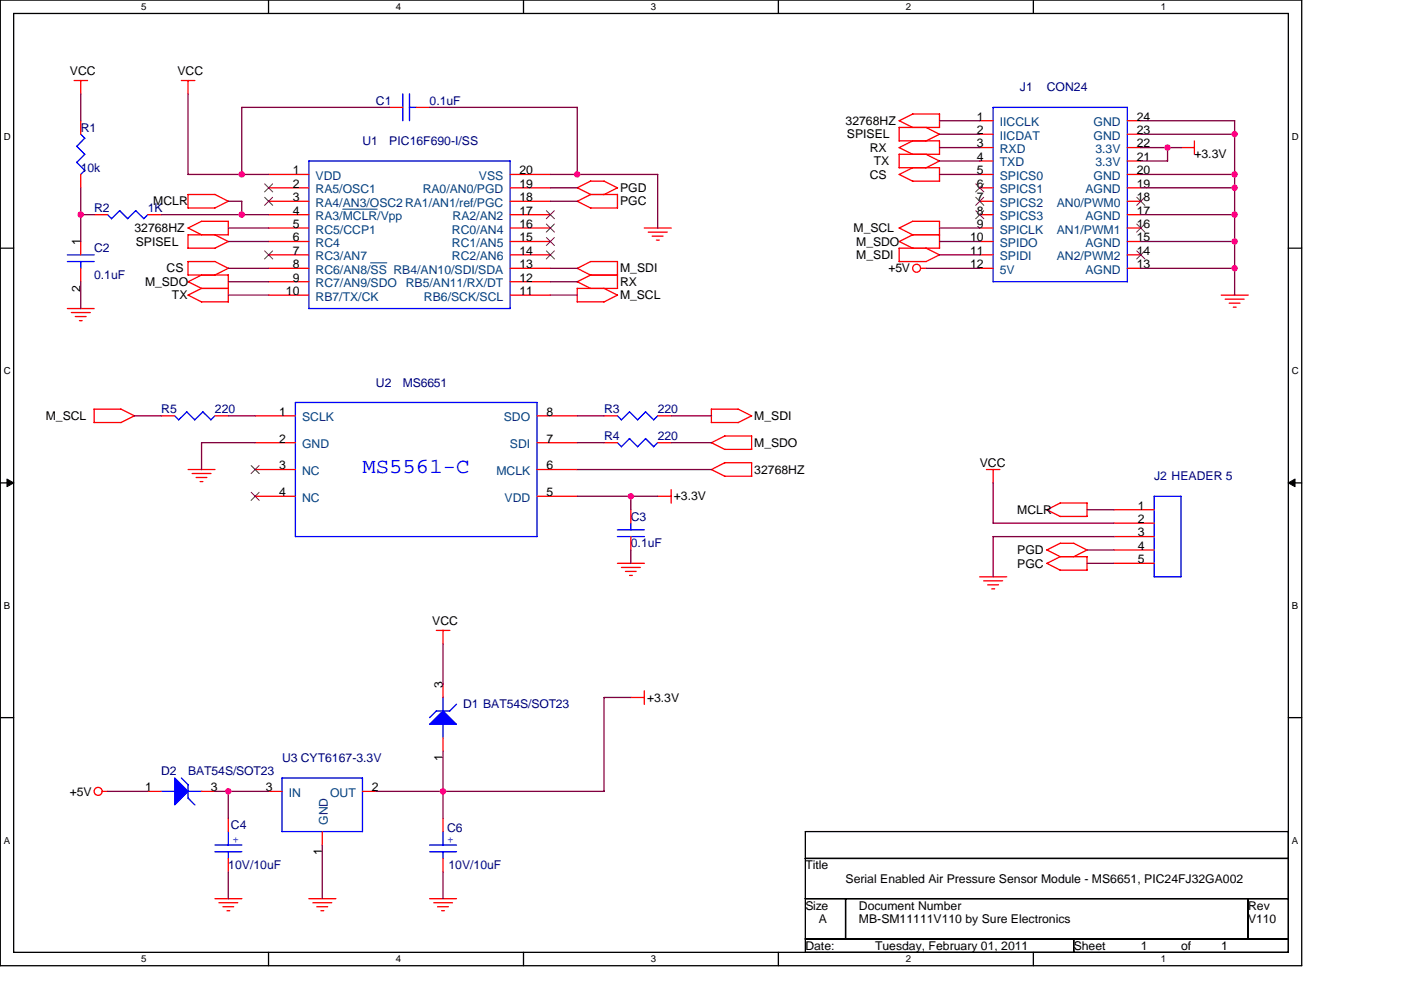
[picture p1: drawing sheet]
<svg xmlns="http://www.w3.org/2000/svg" width="297mm" height="210mm" viewBox="0 0 297 210" stroke-linecap="round" stroke-linejoin="round" font-family="sans-serif">
<path d="M.1 0h275.9v204.8h-275.9zM2.9 2.9h270.3v199.1h-270.3z" fill="none" stroke="#000" stroke-width=".28"/>
<g fill="#fff">
<path d="M29.9 .3h1.1v2.3h-1.1z"/>
<path d="M29.9 202.3h1.1v2.3h-1.1z"/>
</g>
<path d="M56.9 0v2.9M56.9 202v2.8" fill="none" stroke="#000" stroke-width=".28"/>
<g fill="#fff">
<path d="M83.9 .3h1.2v2.3h-1.2z"/>
<path d="M83.9 202.3h1.2v2.3h-1.2z"/>
</g>
<path d="M111 0v2.9M111 202v2.8" fill="none" stroke="#000" stroke-width=".28"/>
<g fill="#fff">
<path d="M138 .3h1.1v2.3h-1.1z"/>
<path d="M138 202.3h1.1v2.3h-1.1z"/>
</g>
<path d="M165 0v2.9M165 202v2.8" fill="none" stroke="#000" stroke-width=".28"/>
<g fill="#fff">
<path d="M192 .3h1.2v2.3h-1.2z"/>
<path d="M192 202.3h1.2v2.3h-1.2z"/>
</g>
<path d="M219.1 0v2.9M219.1 202v2.8" fill="none" stroke="#000" stroke-width=".28"/>
<g fill="#fff">
<path d="M246.1 .3h1.1v2.3h-1.1z"/>
<path d="M246.1 202.3h1.1v2.3h-1.1z"/>
<path d="M.8 27.7h1.5v2.3h-1.5z"/>
<path d="M273.9 27.7h1.5v2.3h-1.5z"/>
<path d="M.8 77.5h1.5v2.3h-1.5z"/>
<path d="M273.9 77.5h1.5v2.3h-1.5z"/>
</g>
<path d="M.1 52.6h2.8M273.2 52.6h2.8" fill="none" stroke="#000" stroke-width=".28"/>
<g fill="#fff">
<path d="M.8 127.3h1.4v2.3h-1.4z"/>
<path d="M273.9 127.3h1.3v2.3h-1.3z"/>
</g>
<path d="M.1 102.4h2.8M273.2 102.4h2.8" fill="none" stroke="#000" stroke-width=".28"/>
<path d="M1.5 101.6l1.4 .8-1.4 .8zM273.2 102.4l1.4-.8v1.6z" fill="#000" stroke="#000" stroke-width=".21"/>
<g fill="#fff">
<path d="M.8 177.1h1.4v2.3h-1.4z"/>
<path d="M273.9 177.1h1.3v2.3h-1.3z"/>
</g>
<path d="M.1 152.2h2.8M273.2 152.2h2.8M170.7 176.4h102.5v25.6h-102.5zM170.7 182.1h102.5M170.7 190.6h102.5M170.7 199.2h102.5M179.3 190.6v8.6M227.6 199.2v2.8M264.6 190.6v8.6" fill="none" stroke="#000" stroke-width=".28"/>
<g fill="none" stroke="#f00" stroke-width=".28">
<path d="M15.7 17.1h2.9M17.1 17.1v2.8M38.5 17.1h2.8M39.9 17.1v2.8M17.1 25.6v2.9M17.1 37v2.8M57 39.8h8.5M57 37h8.5M82.5 22.8h2.9M88.2 22.8h2.9M108.2 39.8h8.5M108.2 37h8.5"/>
<path d="M122.4 39.8l2.8 1.5M125.2 38.4h2.9M125.2 38.4l-2.8 1.4M128.1 38.4l2.8 1.5-2.8 1.4M190.6 35.6h8.6v2.8h-5.7l-2.9-1.4M190.6 29.9h8.6M190.6 25.6l2.9 1.4M190.6 31.3l2.9 1.4M190.6 25.6l2.9-1.4h5.7v2.9l-8.6-.1v2.9M193.5 29.9l-2.9 1.4M193.5 35.6l-2.9 1.4M196.3 32.7l2.9 1.5"/>
<path d="M196.3 27l2.9 1.5M199.2 29.9v2.8h-8.6v2.9M199.2 34.1l-2.9 1.5M199.2 28.5l-2.9 1.4M207.7 31.3h2.9M207.7 39.8h2.9M207.7 37h2.9M207.7 25.6h2.9M207.7 28.5h2.9M207.7 34.1h2.9M239 31.3h2.9M239 39.8h2.9"/>
<path d="M239 37h2.9M239 25.6h2.9M239 28.5h2.9M239 34.1h2.9M250.4 31.3h2.8M253.2 29.9v2.8M17.1 51.2v2.9M17.1 56.9v2.9M20 45.5h2.8M31.3 45.5h2.9M39.9 49.8v2.8h5.7M39.9 59.8l2.9 1.4"/>
<path d="M42.7 46.9h5.7M42.7 58.3l-2.8 1.5M42.8 46.9l-2.9 1.4 2.8 1.5M45.5 41.2l2.9 1.5M45.5 55.5l2.9 1.4M45.6 41.3h-5.7v2.8M45.6 55.5h-5.7v2.9l8.5-.1M45.6 49.8l2.8 1.4M48.4 46.9v2.9h-8.5M48.4 58.3v5.7M48.4 51.2l-2.9 1.5M48.4 42.7l-2.8 1.4h-5.7"/>
<path d="M48.4 56.9l-2.8 1.4M57 48.4h8.5M57 56.9h8.5M57 45.5h8.5M57 54.1h8.5M57 42.7h8.5M57 51.2h8.5M57 59.8h8.5M108.2 48.4h8.5M108.2 56.9h8.5M108.2 45.5h8.5M108.2 54.1h8.5"/>
<path d="M108.2 42.7h8.5M108.2 51.2h8.5M108.2 59.8h8.5M122.4 59.8l2.8 1.4M122.4 42.7l2.8 1.4M122.4 56.9l2.8 1.5M125.2 41.3h5.7v2.8h-5.7M125.2 41.3l-2.8 1.4M130.9 55.5v5.7h-8.5v2.8M130.9 55.5h-5.7l-2.8 1.4M130.9 58.3h-5.7l-2.8 1.5M136.6 48.4h5.7"/>
<path d="M137.5 49.2h4M138.3 50.1h2.3M139.2 50.9h.6M190.6 48.3l2.9 1.5-2.9 1.4M190.6 52.6v2.9h5.8M190.6 51.2l2.9 1.5M193.5 49.8h5.7M193.5 46.9h5.7v5.7h-8.6M193.5 46.9l-2.9 1.5M195.2 56.9h1.2M196.3 52.6l2.9 1.4-2.9 1.5M207.7 48.4h2.9"/>
<path d="M207.7 56.9h2.9M207.7 45.5h2.9M207.7 54.1h2.9M207.7 42.7h2.9M207.7 51.2h2.9M239 48.4h2.9M239 56.9h2.9M239 45.5h2.9M239 54.1h2.9M239 42.7h2.9M239 51.2h2.9M14.3 65.4h5.7"/>
<path d="M15.1 66.3h4M16 67.1h2.3M16.8 68h.6M42.7 64h5.7M48.4 61.2h-5.7l-2.8 1.4 2.9 1.5M57 62.6h8.5M108.2 62.6h8.5M128.1 61.2l2.8 1.4-2.8 1.4h-5.7M258.9 62.6h5.7M259.8 63.5h4M260.6 64.3h2.3M261.5 65.2h.6"/>
<path d="M19.9 86.8h5.8l2.8 1.4-2.8 1.4h-5.7v-2.8M34.2 88.2h2.8M39.9 99.6h5.7M45.6 88.2h2.8M54.1 99.6h8.5M54.1 88.2h8.5M54.1 93.9h8.5M113.9 99.6h8.5M113.9 88.2h8.5M113.9 93.9h8.5M128.1 88.2h2.8M128.1 93.9h2.8"/>
<path d="M139.4 88.2h2.9M139.4 93.9h2.9M150.8 89.6h5.7l2.9-1.4-2.9-1.4h-5.7v2.8M150.8 93.9l2.9 1.4M150.8 99.6l2.9 1.4M159.4 92.5h-5.8l-2.8 1.4M159.4 92.5v2.8h-5.7M159.4 98.1v2.9h-5.7M159.4 98.1h-5.8l-2.8 1.5M209.1 99.6h2.9M210.6 99.6v2.8M40.7 100.4h4"/>
<path d="M41.6 101.3h2.3M42.4 102.2h.6M54.1 105.3h8.5M113.9 105.3h8.5M130.9 119.5h5.7M133.7 108.1v2.9M133.7 113.8v2.8M139.4 105.3h2.9M142.3 103.8v2.9M221.9 116.6l2.9 1.5-2.9 1.4M222 116.6l2.8-1.4h2.9l2.8 1.5M222 119.5l2.8 1.4"/>
<path d="M224.8 118.1h5.7v2.8M224.8 106.7h5.7v2.8M224.8 106.7l-2.9 1.4 2.9 1.5 5.7-.1M230.5 116.6l-2.9 1.5M236.2 119.5h8.5M236.2 108.1h8.5M236.2 111h8.5M236.2 113.8h8.5M236.2 116.6h8.5M92.5 133.7h2.9M93.9 133.7v2.9M131.8 120.4h4"/>
<path d="M132.6 121.2h2.3M133.5 122h.6M207.7 122.3h5.7M208.6 123.2h4M209.4 124h2.3M210.3 124.9h.6M224.8 120.9h5.7M93.9 145.1v2.8M93.9 156.5v2.8M133.7 147.9h2.9M136.6 146.5v2.9M21.7 167.9h1.1"/>
<path d="M31.3 167.9h2.9M42.7 167.9h2.9M48.4 173.5v2.9M57 167.9h2.8M68.3 176.4v2.8M76.9 167.9h2.8M93.9 173.5v2.9M45.6 190.6h5.7M46.4 191.5h4M47.3 192.3h2.2M48.1 193.2h.6M48.4 182.1v2.8"/>
<path d="M65.5 190.6h5.7M66.3 191.5h4M67.2 192.3h2.3M68 193.2h.6M91.1 190.6h5.7M91.9 191.5h4M92.8 192.3h2.3M93.6 193.2h.6M93.9 182.1v2.8"/>
<circle cx="194.3" cy="56.9" r=".84"/>
<circle cx="20.8" cy="167.9" r=".85"/>
</g>
<g fill="none" stroke="#00f" stroke-width=".28">
<path d="M85.4 19.9v5.7M86.8 19.9v5.7M16.3 31l1.7 1.7M17.1 28.5l.9 .8-1.7 1.8M18 32.7l-1.7 1.8 1.7 1.7-.9 .8M65.5 34.1h42.7v31.3h-42.7zM86.8 22.8h1.4M210.6 22.8h28.4v37h-28.4zM14.3 54.1h5.7M14.3 55.5h5.7M17.1 55.5v1.4M25.4 44.7l1.7 1.7"/>
<path d="M25.4 44.7l-1.8 1.7-.8-.9M31.3 45.5l-.8 .9-1.7-1.7-1.8 1.7M37 88.2l.9 .8M44.7 89l-1.7-1.7-1.7 1.8-1.7-1.8-1.7 1.8M45.6 88.2l-.9 .9M62.6 85.4h51.3v28.4h-51.3zM130.9 88.2l.9 .8M130.9 93.9l.9 .8M135.2 94.7l-1.7-1.7-1.8 1.8M138.6 89l-1.7-1.7-1.7 1.8-1.7-1.8-1.8 1.8M138.6 94.7l-1.7-1.7-1.7 1.8M139.4 88.2l-.8 .9"/>
<path d="M139.4 93.9l-.8 .9M130.9 113.8h5.7M130.9 112.4h5.7M133.7 111v1.4M244.7 105.3h5.7v17h-5.7zM92.5 150.8l-1.4 1.4M93.9 147.9v2.9M93.9 153.6v2.9M96.8 149.4l-1.4 1.4h-2.9M34.2 167.9h2.9M38.5 165l1.4 1.5M39.9 167.9h2.9"/>
<path d="M39.9 166.4v2.9M39.9 169.3l1.4 1.4M45.6 179.2h5.7M48.4 176.4v2.9M59.8 165h17.1v11.4h-17.1zM91.1 179.2h5.7M93.9 176.4v2.9M45.6 180.7h5.7M48.4 180.6v1.5M91.1 180.7h5.7M93.9 180.6v1.5"/>
</g>
<g fill="none" stroke="#804000" stroke-width=".21">
<path d="M56.1 39l1.7 1.7M57.8 39l-1.7 1.7M206.9 39l1.7 1.7M208.6 39l-1.7 1.7M56.1 41.8l1.7 1.8M56.1 53.2l1.7 1.7M57.8 41.8l-1.7 1.8M57.8 53.2l-1.7 1.7M115.8 53.2l1.8 1.7M115.8 50.4l1.8 1.7M115.8 47.5l1.8 1.7M115.8 44.7l1.8 1.7"/>
<path d="M117.5 53.2l-1.7 1.7M117.5 50.4l-1.7 1.7M117.5 47.5l-1.7 1.7M117.5 44.7l-1.7 1.7M206.9 41.8l1.7 1.8M206.9 44.7l1.7 1.7M208.6 41.8l-1.7 1.8M208.6 44.7l-1.7 1.7M241 53.2l1.7 1.7M241 47.5l1.7 1.7M241 41.8l1.7 1.8M242.7 53.2l-1.7 1.7"/>
<path d="M242.7 47.5l-1.7 1.7M242.7 41.8l-1.7 1.8M53.3 98.7l1.7 1.8M54.9 98.7l-1.7 1.8M53.3 104.4l1.7 1.7M54.9 104.4l-1.7 1.7"/>
</g>
<path d="M72.7 44.4h7.3M78.5 55.8h3.5" fill="none" stroke="#004080" stroke-width=".21"/>
<g fill="#00f" stroke="#00f" stroke-width=".28">
<path d="M91.1 153.6l2.8-2.8 2.9 2.8z" fill-rule="evenodd"/>
<path d="M37 165l2.9 2.9-2.9 2.8z" fill-rule="evenodd"/>
</g>
<g fill="none" stroke="#800040" stroke-width=".28">
<path d="M17.1 19.9v5.7M39.9 19.9v17.1h17.1M17.1 39.8v11.4M82.6 22.8h-31.3v14.2M91.1 22.8h31.3v14.2M116.7 39.8h5.7M116.7 37h22.7v11.4M199.2 37h8.5M199.2 34.1h8.5M199.2 31.3h8.5M199.2 28.5h8.5M199.2 25.6h8.5"/>
<path d="M241.9 39.8h19.9M241.9 37h19.9M241.9 34.1h5.7M241.9 31.3h8.5M241.9 25.6h19.9v37M241.9 28.5h19.9M247.5 31.3v2.9M17.1 59.8v5.7M17.1 45.5h2.9M34.2 45.5h22.8M48.4 56.9h8.6M48.4 42.7h2.9"/>
<path d="M48.4 59.8h8.6M48.4 48.4h8.6M48.4 51.2h8.6M51.3 42.7v2.9M116.7 56.9h5.7M116.7 42.7h5.7M116.7 59.8h5.7M196.3 56.9h11.4M199.2 48.4h8.5M199.2 51.2h8.5M199.2 54.1h8.5M241.9 45.5h19.9"/>
<path d="M241.9 56.9h19.9M241.9 51.2h19.9M48.4 62.6h8.6M116.7 62.6h5.7M28.5 88.2h5.7M48.4 88.2h5.7M54.1 93.9h-11.4v5.7M122.4 99.6h28.5M122.4 93.9h5.7M122.4 88.2h5.7M142.3 93.9h8.6M142.3 88.2h8.6"/>
<path d="M122.4 105.3h17.1M133.7 105.3v2.8M133.7 116.6v2.9M210.6 102.4v8.6M210.6 111h25.6M230.5 119.5h5.7M230.5 116.6h5.7M230.5 108.1h5.7M236.2 113.8h-25.6v8.6M93.9 136.6v8.5M93.9 159.3v14.3M133.8 147.9h-5.7v20"/>
<path d="M22.8 167.9h8.6M45.6 167.9h11.4M48.4 167.9v5.7M68.3 179.2v11.4M79.7 167.9h48.4M48.4 184.9v5.7M93.9 184.9v5.7"/>
</g>
<g fill="#f0f" stroke="#f0f" stroke-width=".28">
<circle cx="17.1" cy="45.5" r=".57"/>
<circle cx="51.2" cy="45.5" r=".57"/>
<circle cx="48.4" cy="167.8" r=".56"/>
<circle cx="133.7" cy="105.3" r=".55"/>
<circle cx="51.2" cy="37" r=".57"/>
<circle cx="261.8" cy="51.2" r=".56"/>
<circle cx="261.8" cy="56.9" r=".55"/>
<circle cx="261.8" cy="45.5" r=".56"/>
<circle cx="261.8" cy="39.8" r=".56"/>
<circle cx="247.5" cy="31.3" r=".56"/>
<circle cx="122.4" cy="37" r=".57"/>
<circle cx="261.8" cy="28.4" r=".55"/>
<circle cx="261.8" cy="37" r=".56"/>
<circle cx="93.9" cy="167.8" r=".57"/>
</g>
<text font-size="4.6" fill="#00f" x="76.9" y="100.4">MS5561-C</text>
<g font-size="2.6">
<text x="14.8" y="16">VCC</text>
<text x="37.6" y="16">VCC</text>
<text x="179.3" y="26.5">32768HZ</text>
<text x="179.6" y="29.3">SPISEL</text>
<text x="207.1" y="25.6">1</text>
<text x="207.1" y="28.4">2</text>
<text x="241" y="28.4">23</text>
<text x="241" y="25.6">24</text>
<text x="184.4" y="32.2">RX</text>
<text x="185.2" y="35">TX</text>
<text x="207.1" y="31.3">3</text>
<text x="207.1" y="34.1">4</text>
<text x="241" y="34.1">21</text>
<text x="241" y="31.3">22</text>
<text x="253.2" y="33.6">+3.3V</text>
<text x="62.1" y="39.8">2</text>
<text x="62.1" y="37">1</text>
<text x="110.1" y="39.8">19</text>
<text x="110.1" y="37">20</text>
<text x="131.5" y="40.7">PGD</text>
<text x="184.4" y="37.9">CS</text>
<text x="207.1" y="37">5</text>
<text x="207.1" y="39.8">6</text>
<text x="241" y="39.8">19</text>
<text x="241" y="37">20</text>
<text x="32.5" y="43.6">MCLR</text>
<text x="62.1" y="42.7">3</text>
<text x="62.1" y="45.5">4</text>
<text x="110.1" y="45.5">17</text>
<text x="110.1" y="42.7">18</text>
<text x="131.5" y="43.6">PGC</text>
<text x="207.1" y="42.7">7</text>
<text x="207.1" y="45.5">8</text>
<text x="241" y="45.5">17</text>
<text x="241" y="42.7">18</text>
<text x="17.1" y="52.1" transform="rotate(-90 17.1 52.1)">1</text>
<text x="28.5" y="49.3">32768HZ</text>
<text x="28.8" y="52.1">SPISEL</text>
<text x="62.1" y="51.2">6</text>
<text x="62.1" y="48.3">5</text>
<text x="110.1" y="51.2">15</text>
<text x="110.1" y="48.3">16</text>
<text x="181" y="49.3">M_SCL</text>
<text x="181.5" y="52.1">M_SDO</text>
<text x="205.7" y="51.2">10</text>
<text x="207.1" y="48.3">9</text>
<text x="241" y="51.2">15</text>
<text x="241" y="48.3">16</text>
<text x="35.3" y="57.8">CS</text>
<text x="62.1" y="54">7</text>
<text x="62.1" y="56.9">8</text>
<text x="62.1" y="59.7">9</text>
<text x="110.1" y="54">14</text>
<text x="110.1" y="59.7">12</text>
<text x="110.1" y="56.9">13</text>
<text x="131.5" y="57.8">M_SDI</text>
<text x="181.5" y="54.9">M_SDI</text>
<text x="188.4" y="57.8">+5V</text>
<text x="205.7" y="54">11</text>
<text x="205.7" y="56.9">12</text>
<text x="241" y="56.9">13</text>
<text x="241" y="54">14</text>
<text x="17.1" y="61.9" transform="rotate(-90 17.1 61.9)">2</text>
<text x="30.8" y="60.6">M_SDO</text>
<text x="36.5" y="63.5">TX</text>
<text x="60.6" y="62.6">10</text>
<text x="110.1" y="62.6">11</text>
<text x="131.5" y="60.6">RX</text>
<text x="131.5" y="63.5">M_SCL</text>
<text x="9.7" y="89.1">M_SCL</text>
<text x="59.2" y="88.2">1</text>
<text x="115.8" y="88.2">8</text>
<text x="159.9" y="89.1">M_SDI</text>
<text x="59.2" y="93.9">2</text>
<text x="115.8" y="93.9">7</text>
<text x="159.9" y="94.8">M_SDO</text>
<text x="59.2" y="99.6">3</text>
<text x="115.8" y="99.6">6</text>
<text x="159.9" y="100.5">32768HZ</text>
<text x="207.7" y="99">VCC</text>
<text x="59.2" y="105.2">4</text>
<text x="115.8" y="105.2">5</text>
<text x="142.9" y="106.2">+3.3V</text>
<text x="215.7" y="109">MCLR</text>
<text x="241.3" y="108.1">1</text>
<text x="241.3" y="110.9">2</text>
<text x="241.3" y="113.8">3</text>
<text x="215.7" y="117.5">PGD</text>
<text x="241.3" y="116.6">4</text>
<text x="241.3" y="119.5">5</text>
<text x="215.7" y="120.4">PGC</text>
<text x="91.6" y="132.6">VCC</text>
<text x="93.9" y="145.9" transform="rotate(-90 93.9 145.9)">3</text>
<text x="137.2" y="148.8">+3.3V</text>
<text x="93.9" y="161.4" transform="rotate(-90 93.9 161.4)">1</text>
<text x="30.8" y="167.8">1</text>
<text x="44.7" y="167.8">3</text>
<text x="56.4" y="167.8">3</text>
<text x="78.8" y="167.8">2</text>
<text x="14.8" y="168.7">+5V</text>
<text x="68.3" y="181.3" transform="rotate(-90 68.3 181.3)">1</text>
<text x="170.7" y="184.4">Title</text>
<text x="179.3" y="187.2">Serial Enabled Air Pressure Sensor Module - MS6651, PIC24FJ32GA002</text>
<text x="170.7" y="192.9">Size</text>
<text x="173.6" y="195.8">A</text>
<text x="182.1" y="192.9">Document Number</text>
<text x="182.1" y="195.8">MB-SM11111V110 by Sure Electronics</text>
<text x="264.6" y="195.8">V110</text>
<text x="264.6" y="192.9">Rev</text>
<text x="170.7" y="201.5">Date:</text>
<text x="185.5" y="201.5">Tuesday, February 01, 2011</text>
<text x="227.6" y="201.5">Sheet</text>
<text x="241.9" y="201.5">1</text>
<text x="250.4" y="201.5">of</text>
<text x="258.9" y="201.5">1</text>
</g>
<g font-size="2.6" fill="#000080">
<text x="79.7" y="22.2">C1</text>
<text x="91.1" y="22.2">0.1uF</text>
<text x="216.3" y="19.4">J1</text>
<text x="221.9" y="19.4">CON24</text>
<text x="17.1" y="27.9">R1</text>
<text x="76.9" y="30.8">U1</text>
<text x="82.5" y="30.8">PIC16F690-I/SS</text>
<text x="17.1" y="36.4">10k</text>
<text x="20" y="45">R2</text>
<text x="31.3" y="45">1K</text>
<text x="20" y="53.5">C2</text>
<text x="20" y="59.2">0.1uF</text>
<text x="79.7" y="82">U2</text>
<text x="85.4" y="82">MS6651</text>
<text x="34.2" y="87.7">R5</text>
<text x="45.6" y="87.7">220</text>
<text x="128.1" y="87.7">R3</text>
<text x="139.4" y="87.7">220</text>
<text x="128.1" y="93.3">R4</text>
<text x="139.4" y="93.3">220</text>
<text x="244.7" y="101.9">J2 HEADER 5</text>
<text x="133.7" y="110.4">C3</text>
<text x="133.7" y="116.1">0.1uF</text>
<text x="98.2" y="150.2">D1 BAT54S/SOT23</text>
<text x="59.8" y="161.6">U3 CYT6167-3.3V</text>
<text x="34.2" y="164.5">D2</text>
<text x="39.9" y="164.5">BAT54S/SOT23</text>
<text x="49" y="175.9">C4</text>
<text x="94.8" y="176.4">C6</text>
<text x="48.4" y="184.4">10V/10uF</text>
<text x="95.1" y="184.4">10V/10uF</text>
</g>
<g font-size="2.6" fill="#004080">
<text x="212" y="26.8">IICCLK</text>
<text x="212" y="29.6">IICDAT</text>
<text x="231.9" y="29.6">GND</text>
<text x="231.9" y="26.8">GND</text>
<text x="212" y="32.5">RXD</text>
<text x="212" y="35.3">TXD</text>
<text x="232.3" y="35.3">3.3V</text>
<text x="232.3" y="32.5">3.3V</text>
<text x="66.9" y="41">RA5/OSC1</text>
<text x="66.9" y="38.2">VDD</text>
<text x="89.6" y="41">RA0/AN0/PGD</text>
<text x="101.5" y="38.2">VSS</text>
<text x="212" y="38.2">SPICS0</text>
<text x="212" y="41">SPICS1</text>
<text x="230.1" y="41">AGND</text>
<text x="231.9" y="38.2">GND</text>
<text x="66.9" y="43.9">RA4/AN3/OSC2RA1/AN1/ref/PGC</text>
<text x="66.9" y="46.7">RA3/MCLR/Vpp</text>
<text x="95.9" y="46.7">RA2/AN2</text>
<text x="212" y="43.9">SPICS2</text>
<text x="212" y="46.7">SPICS3</text>
<text x="224.1" y="43.9">AN0/PWM0</text>
<text x="230.1" y="46.7">AGND</text>
<text x="66.9" y="52.4">RC4</text>
<text x="66.9" y="49.5">RC5/CCP1</text>
<text x="95.8" y="52.4">RC1/AN5</text>
<text x="95.8" y="49.5">RC0/AN4</text>
<text x="212" y="49.5">SPICLK</text>
<text x="212" y="52.4">SPIDO</text>
<text x="224.1" y="49.5">AN1/PWM1</text>
<text x="230.1" y="52.4">AGND</text>
<text x="66.9" y="55.2">RC3/AN7</text>
<text x="66.9" y="58.1">RC6/AN8/SS RB4/AN10/SDI/SDA</text>
<text x="95.8" y="55.2">RC2/AN6</text>
<text x="212" y="55.2">SPIDI</text>
<text x="212" y="58.1">5V</text>
<text x="224.1" y="55.2">AN2/PWM2</text>
<text x="230.1" y="58.1">AGND</text>
<text x="66.9" y="60.9">RC7/AN9/SDO</text>
<text x="66.9" y="63.8">RB7/TX/CK</text>
<text x="86" y="60.9">RB5/AN11/RX/DT</text>
<text x="89.9" y="63.8">RB6/SCK/SCL</text>
<text x="64" y="89.4">SCLK</text>
<text x="106.8" y="89.4">SDO</text>
<text x="64" y="95.1">GND</text>
<text x="108.1" y="95.1">SDI</text>
<text x="64" y="100.8">NC</text>
<text x="105.2" y="100.8">MCLK</text>
<text x="64" y="106.4">NC</text>
<text x="107" y="106.4">VDD</text>
<text x="61.2" y="169">IN</text>
<text x="70" y="169">OUT</text>
<text x="69.5" y="175" transform="rotate(-90 69.5 175)">GND</text>
</g>
<g font-size="2.6" fill="#00f">
<text x="49.3" y="178.7">+</text>
<text x="94.8" y="178.7">+</text>
</g>
<g font-size="2">
<text x="29.9" y="2.1">5</text>
<text x="83.9" y="2.1">4</text>
<text x="138" y="2.1">3</text>
<text x="192" y="2.1">2</text>
<text x="246.1" y="2.1">1</text>
<text x=".8" y="29.6">D</text>
<text x="273.9" y="29.6">D</text>
<text x=".8" y="79.4">C</text>
<text x="273.9" y="79.4">C</text>
<text x=".8" y="129.2">B</text>
<text x="273.9" y="129.2">B</text>
<text x=".8" y="178.9">A</text>
<text x="273.9" y="178.9">A</text>
<text x="29.9" y="204.1">5</text>
<text x="83.9" y="204.1">4</text>
<text x="138" y="204.1">3</text>
<text x="192" y="204.1">2</text>
<text x="246.1" y="204.1">1</text>
</g>
</svg>
